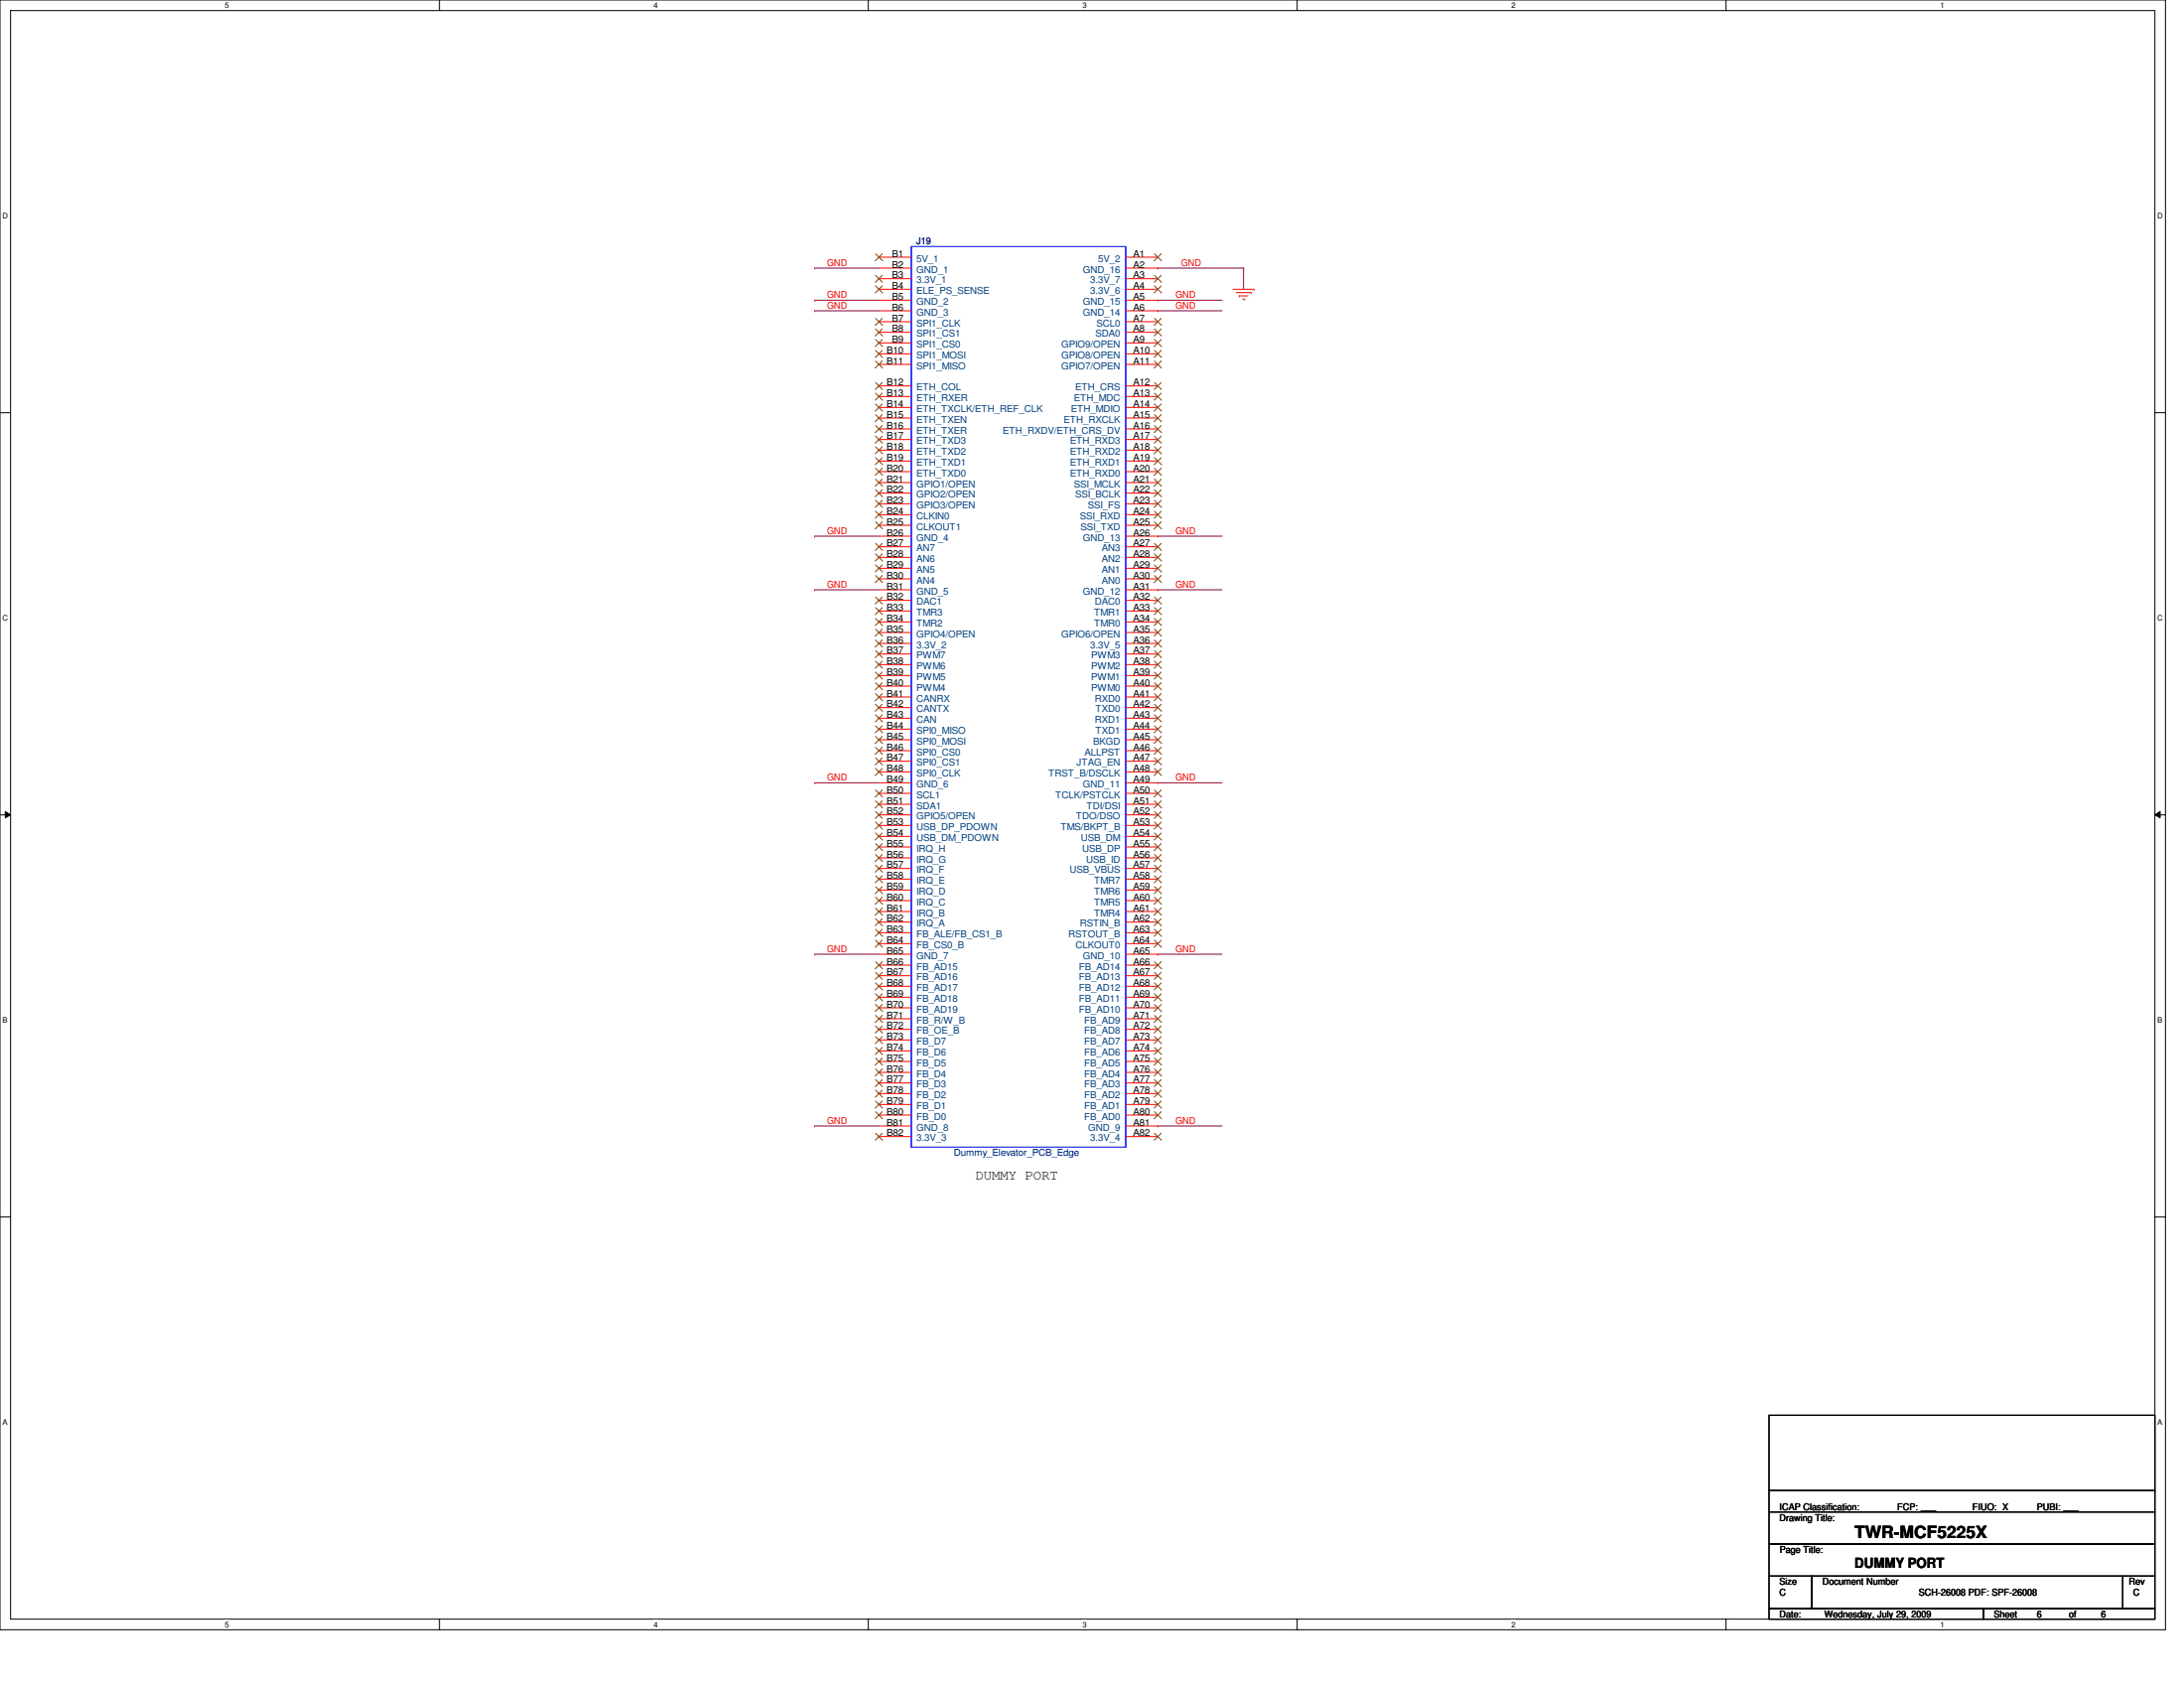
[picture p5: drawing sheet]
<svg xmlns="http://www.w3.org/2000/svg" width="279mm" height="216mm" viewBox="0 0 279 216" stroke-linecap="round" stroke-linejoin="round" font-family="sans-serif">
<path d="M0 0h277v208.4h-277zM1.4 1.4h274.3v205.7h-274.3z" fill="none" stroke="#000" stroke-width=".13"/>
<g fill="#fff">
<path d="M28.8 .1h.5v1.1h-.5z"/>
<path d="M28.8 207.2h.5v1.1h-.5z"/>
</g>
<path d="M56.2 0v1.4M56.2 207.1v1.3" fill="none" stroke="#000" stroke-width=".13"/>
<g fill="#fff">
<path d="M83.7 .1h.5v1.1h-.5z"/>
<path d="M83.7 207.2h.5v1.1h-.5z"/>
</g>
<path d="M111.1 0v1.4M111.1 207.1v1.3" fill="none" stroke="#000" stroke-width=".13"/>
<g fill="#fff">
<path d="M138.5 .1h.6v1.1h-.6z"/>
<path d="M138.5 207.2h.6v1.1h-.6z"/>
</g>
<path d="M165.9 0v1.4M165.9 207.1v1.3" fill="none" stroke="#000" stroke-width=".13"/>
<g fill="#fff">
<path d="M193.4 .1h.5v1.1h-.5z"/>
<path d="M193.4 207.2h.5v1.1h-.5z"/>
</g>
<path d="M220.8 0v1.4M220.8 207.1v1.3" fill="none" stroke="#000" stroke-width=".13"/>
<g fill="#fff">
<path d="M248.2 .1h.6v1.1h-.6z"/>
<path d="M248.2 207.2h.6v1.1h-.6z"/>
<path d="M.3 27.1h.8v1.1h-.8z"/>
<path d="M276 27.1h.7v1.1h-.7z"/>
<path d="M.3 78.5h.8v1.1h-.8z"/>
<path d="M276 78.5h.7v1.1h-.7z"/>
</g>
<path d="M0 52.8h1.4M275.7 52.8h1.3" fill="none" stroke="#000" stroke-width=".13"/>
<g fill="#fff">
<path d="M.3 129.9h.7v1.1h-.7z"/>
<path d="M276 129.9h.6v1.1h-.6z"/>
</g>
<path d="M0 104.2h1.4M.7 103.8l.7 .4-.7 .4zM275.7 104.2l.7-.4v.8zM275.7 104.2h1.3" fill="none" stroke="#000" stroke-width=".13"/>
<path d="M.7 103.8l.7 .4-.7 .4zM275.7 104.2l.7-.4v.8z" fill="#000"/>
<g fill="#fff">
<path d="M.3 181.4h.7v1.1h-.7z"/>
<path d="M276 181.4h.6v1.1h-.6z"/>
</g>
<path d="M0 155.7h1.4M275.7 155.7h1.3M226.3 193.4h49.4v4.1h-49.4zM226.3 197.5h49.4v4.1h-49.4zM226.3 181h49.4v12.4h-49.4zM226.3 190.6h49.4M275.7 190.6h.1M226.3 201.6h5.5v4.1h-5.5zM226.3 205.7h27.4v1.4h-27.4zM231.8 201.6h39.8v4.1h-39.8zM253.7 205.7h22v1.4h-22zM271.6 201.6h4.1v4.1h-4.1z" fill="none" stroke="#000" stroke-width=".13"/>
<g fill="none" stroke="#800040" stroke-width=".13">
<path d="M104.2 39.8h.1M104.2 38.4h.1M104.2 34.3h.1M104.2 34.3h8.2M104.2 38.4h8.2M104.2 39.8h8.2M148.1 34.3h.1M148.1 38.4h.1M148.1 39.8h.1M148.1 34.3h11M148.1 38.4h8.2M148.1 39.8h8.2"/>
<path d="M159.1 34.3h.1M159.1 34.3v2.7M104.2 75.4h.1M104.2 68.6h.1M104.2 68.6h8.2M104.2 75.4h8.2M148.1 68.6h.1M148.1 75.4h.1M148.1 68.6h8.2M148.1 75.4h8.2M104.2 100.1h.1M104.2 100.1h8.2"/>
<path d="M148.1 100.1h.1M148.1 100.1h8.2M104.2 122h.1M104.2 122h8.2M148.1 122h.1M148.1 122h8.2M104.2 144h.1M104.2 144h8.2M148.1 144h.1M148.1 144h8.2"/>
</g>
<g fill="none" stroke="#f00" stroke-width=".13">
<path d="M112.4 37h4.2M112.4 32.9h4.2M112.4 34.3h4.2M112.4 35.6h4.2M112.4 38.4h4.2M112.4 39.8h4.2M144 37h4.1M144 32.9h4.1M144 34.3h4.1M144 35.6h4.1M144 38.4h4.1M144 39.8h4.1"/>
<path d="M157.7 37h2.7M158.1 37.4h2M158.5 37.8h.1M158.5 37.8h1.1M159 38.3h.2M159.2 38.3h.1M160.1 37.4h.1M160.4 37h.1M112.4 41.1h4.2M112.4 42.5h4.2M112.4 43.9h4.2M112.4 45.3h4.2"/>
<path d="M112.4 46.6h4.2M112.4 49.4h4.2M112.4 50.7h4.2M112.4 52.1h4.2M112.4 53.5h4.2M112.4 54.9h4.2M112.4 56.2h4.2M112.4 57.6h4.2M112.4 59h4.2M144 41.1h4.1M144 42.5h4.1M144 43.9h4.1"/>
<path d="M144 45.3h4.1M144 46.6h4.1M144 49.4h4.1M144 50.7h4.1M144 52.1h4.1M144 53.5h4.1M144 54.9h4.1M144 56.2h4.1M144 57.6h4.1M144 59h4.1M112.4 60.3h4.2M112.4 61.7h4.2"/>
<path d="M112.4 63.1h4.2M112.4 64.4h4.2M112.4 65.8h4.2M112.4 67.2h4.2M112.4 68.6h4.2M112.4 69.9h4.2M112.4 71.3h4.2M112.4 72.7h4.2M112.4 74h4.2M112.4 75.4h4.2M112.4 76.8h4.2M112.4 78.1h4.2"/>
<path d="M112.4 79.5h4.2M144 60.3h4.1M144 61.7h4.1M144 63.1h4.1M144 64.4h4.1M144 65.8h4.1M144 67.2h4.1M144 68.6h4.1M144 69.9h4.1M144 71.3h4.1M144 72.7h4.1M144 74h4.1"/>
<path d="M144 75.4h4.1M144 76.8h4.1M144 78.1h4.1M144 79.5h4.1M112.4 80.9h4.2M112.4 82.3h4.2M112.4 83.7h4.2M112.4 85h4.2M112.4 86.4h4.2M112.4 87.8h4.2M112.4 89.2h4.2M112.4 90.5h4.2"/>
<path d="M112.4 91.9h4.2M112.4 93.3h4.2M112.4 94.6h4.2M112.4 96h4.2M112.4 97.4h4.2M112.4 98.7h4.2M144 80.9h4.1M144 82.3h4.1M144 83.7h4.1M144 85h4.1M144 86.4h4.1M144 87.8h4.1"/>
<path d="M144 89.2h4.1M144 90.5h4.1M144 91.9h4.1M144 93.3h4.1M144 94.6h4.1M144 96h4.1M144 97.4h4.1M144 98.7h4.1M112.4 100.1h4.2M112.4 101.5h4.2M112.4 102.9h4.2M112.4 104.2h4.2"/>
<path d="M112.4 105.6h4.2M112.4 107h4.2M112.4 108.3h4.2M112.4 109.7h4.2M112.4 111.1h4.2M112.4 112.4h4.2M112.4 113.8h4.2M112.4 115.2h4.2M112.4 116.6h4.2M112.4 117.9h4.2M112.4 119.3h4.2M144 100.1h4.1"/>
<path d="M144 101.5h4.1M144 102.9h4.1M144 104.2h4.1M144 105.6h4.1M144 107h4.1M144 108.3h4.1M144 109.7h4.1M144 111.1h4.1M144 112.4h4.1M144 113.8h4.1M144 115.2h4.1M144 116.6h4.1"/>
<path d="M144 117.9h4.1M144 119.3h4.1M112.4 120.7h4.2M112.4 122h4.2M112.4 123.4h4.2M112.4 124.8h4.2M112.4 126.2h4.2M112.4 127.6h4.2M112.4 128.9h4.2M112.4 130.3h4.2M112.4 131.7h4.2M112.4 133h4.2"/>
<path d="M112.4 134.4h4.2M112.4 135.8h4.2M112.4 137.2h4.2M112.4 138.5h4.2M112.4 139.9h4.2M144 120.7h4.1M144 122h4.1M144 123.4h4.1M144 124.8h4.1M144 126.2h4.1M144 127.6h4.1M144 128.9h4.1"/>
<path d="M144 130.3h4.1M144 131.7h4.1M144 133h4.1M144 134.4h4.1M144 135.8h4.1M144 137.2h4.1M144 138.5h4.1M144 139.9h4.1M112.4 141.3h4.2M112.4 142.6h4.2M112.4 144h4.2M112.4 145.4h4.2"/>
<path d="M144 141.3h4.1M144 142.6h4.1M144 144h4.1M144 145.4h4.1"/>
</g>
<path d="M116.6 31.5h27.4v115.2h-27.4z" fill="none" stroke="#00f" stroke-width=".13"/>
<g fill="none" stroke="#804000" stroke-width=".13">
<path d="M112 32.5l.9 .9M112 35.2l.9 .9M112 36.6l.9 .9M112.9 32.5l-.9 .9M112.9 35.2l-.9 .9M112.9 36.6l-.9 .9M147.7 32.5l.9 .9M147.7 35.2l.9 .9M147.7 36.6l.9 .9M148.5 36.6l-.8 .9M148.5 32.5l-.8 .9M148.5 35.2l-.8 .9"/>
<path d="M112 40.7l.9 .9M112 42.1l.9 .9M112 43.4l.9 .9M112 44.8l.9 .9M112 46.2l.9 .9M112 48.9l.9 .9M112 50.3l.9 .9M112 51.7l.9 .9M112 53l.9 .9M112 54.4l.9 .9M112 55.8l.9 .9M112 57.1l.9 .9"/>
<path d="M112 58.5l.9 .9M112 59.9l.9 .9M112.9 40.7l-.9 .9M112.9 42.1l-.9 .9M112.9 43.4l-.9 .9M112.9 44.8l-.9 .9M112.9 46.2l-.9 .9M112.9 48.9l-.9 .9M112.9 50.3l-.9 .9M112.9 51.7l-.9 .9M112.9 53l-.9 .9M112.9 54.4l-.9 .9"/>
<path d="M112.9 55.8l-.9 .9M112.9 57.1l-.9 .9M112.9 58.5l-.9 .9M112.9 59.9l-.9 .9M147.7 40.7l.9 .9M147.7 42.1l.9 .9M147.7 43.4l.9 .9M147.7 44.8l.9 .9M147.7 46.2l.9 .9M147.7 48.9l.9 .9M147.7 50.3l.9 .9M147.7 51.7l.9 .9"/>
<path d="M147.7 53l.9 .9M147.7 54.4l.9 .9M147.7 55.8l.9 .9M147.7 57.1l.9 .9M147.7 58.5l.9 .9M147.7 59.9l.9 .9M148.5 43.4l-.8 .9M148.5 46.2l-.8 .9M148.5 53l-.8 .9M148.5 40.7l-.8 .9M148.5 42.1l-.8 .9M148.5 44.8l-.8 .9"/>
<path d="M148.5 48.9l-.8 .9M148.5 50.3l-.8 .9M148.5 51.7l-.8 .9M148.5 54.4l-.8 .9M148.5 55.8l-.8 .9M148.5 57.1l-.8 .9M148.5 58.5l-.8 .9M148.5 59.9l-.8 .9M112 61.3l.9 .9M112 62.7l.9 .8M112 64l.9 .9M112 65.4l.9 .9"/>
<path d="M112 66.8l.9 .8M112 69.5l.9 .9M112 70.9l.9 .9M112 72.3l.9 .9M112 73.6l.9 .9M112 76.4l.9 .9M112 77.7l.9 .9M112 79.1l.9 .9M112.9 61.3l-.9 .9M112.9 62.7l-.9 .8M112.9 64l-.9 .9M112.9 65.4l-.9 .9"/>
<path d="M112.9 66.8l-.9 .8M112.9 69.5l-.9 .9M112.9 70.9l-.9 .9M112.9 72.3l-.9 .9M112.9 73.6l-.9 .9M112.9 76.4l-.9 .9M112.9 77.7l-.9 .9M112.9 79.1l-.9 .9M147.7 61.3l.9 .9M147.7 62.7l.9 .8M147.7 64l.9 .9M147.7 65.4l.9 .9"/>
<path d="M147.7 66.8l.9 .8M147.7 69.5l.9 .9M147.7 70.9l.9 .9M147.7 72.3l.9 .9M147.7 73.6l.9 .9M147.7 76.4l.9 .9M147.7 77.7l.9 .9M147.7 79.1l.9 .9M148.5 66.8l-.8 .8M148.5 70.9l-.8 .9M148.5 73.6l-.8 .9M148.5 61.3l-.8 .9"/>
<path d="M148.5 62.7l-.8 .8M148.5 64l-.8 .9M148.5 65.4l-.8 .9M148.5 69.5l-.8 .9M148.5 72.3l-.8 .9M148.5 76.4l-.8 .9M148.5 77.7l-.8 .9M148.5 79.1l-.8 .9M112 80.5l.9 .9M112 81.9l.9 .9M112 83.2l.9 .9M112 84.6l.9 .9"/>
<path d="M112 86l.9 .9M112 87.3l.9 .9M112 88.7l.9 .9M112 90.1l.9 .9M112 91.4l.9 .9M112 92.8l.9 .9M112 94.2l.9 .9M112 95.6l.9 .9M112 96.9l.9 .9M112 98.3l.9 .9M112.9 80.5l-.9 .9M112.9 81.9l-.9 .9"/>
<path d="M112.9 83.2l-.9 .9M112.9 84.6l-.9 .9M112.9 86l-.9 .9M112.9 87.3l-.9 .9M112.9 88.7l-.9 .9M112.9 90.1l-.9 .9M112.9 91.4l-.9 .9M112.9 92.8l-.9 .9M112.9 94.2l-.9 .9M112.9 95.6l-.9 .9M112.9 96.9l-.9 .9M112.9 98.3l-.9 .9"/>
<path d="M147.7 80.5l.9 .9M147.7 81.9l.9 .9M147.7 83.2l.9 .9M147.7 84.6l.9 .9M147.7 86l.9 .9M147.7 87.3l.9 .9M147.7 88.7l.9 .9M147.7 90.1l.9 .9M147.7 91.4l.9 .9M147.7 92.8l.9 .9M147.7 94.2l.9 .9M147.7 95.6l.9 .9"/>
<path d="M147.7 96.9l.9 .9M147.7 98.3l.9 .9M148.5 80.5l-.8 .9M148.5 84.6l-.8 .9M148.5 91.4l-.8 .9M148.5 94.2l-.8 .9M148.5 81.9l-.8 .9M148.5 83.2l-.8 .9M148.5 86l-.8 .9M148.5 87.3l-.8 .9M148.5 88.7l-.8 .9M148.5 90.1l-.8 .9"/>
<path d="M148.5 92.8l-.8 .9M148.5 95.6l-.8 .9M148.5 96.9l-.8 .9M148.5 98.3l-.8 .9M112 101l.9 .9M112 102.4l.9 .9M112 103.8l.9 .9M112 105.2l.9 .8M112 106.6l.9 .8M112 107.9l.9 .9M112 109.3l.9 .9M112 110.7l.9 .8"/>
<path d="M112 112l.9 .9M112 113.4l.9 .9M112 114.8l.9 .9M112 116.2l.9 .9M112 117.5l.9 .9M112 118.9l.9 .9M112.9 101l-.9 .9M112.9 102.4l-.9 .9M112.9 103.8l-.9 .9M112.9 105.2l-.9 .8M112.9 106.6l-.9 .8M112.9 107.9l-.9 .9"/>
<path d="M112.9 109.3l-.9 .9M112.9 110.7l-.9 .8M112.9 112l-.9 .9M112.9 113.4l-.9 .9M112.9 114.8l-.9 .9M112.9 116.2l-.9 .9M112.9 117.5l-.9 .9M112.9 118.9l-.9 .9M147.7 101l.9 .9M147.7 102.4l.9 .9M147.7 103.8l.9 .9M147.7 105.2l.9 .8"/>
<path d="M147.7 106.6l.9 .8M147.7 107.9l.9 .9M147.7 109.3l.9 .9M147.7 110.7l.9 .8M147.7 112l.9 .9M147.7 113.4l.9 .9M147.7 114.8l.9 .9M147.7 116.2l.9 .9M147.7 117.5l.9 .9M147.7 118.9l.9 .9M148.5 101l-.8 .9M148.5 105.2l-.8 .8"/>
<path d="M148.5 102.4l-.8 .9M148.5 103.8l-.8 .9M148.5 106.6l-.8 .8M148.5 107.9l-.8 .9M148.5 109.3l-.8 .9M148.5 110.7l-.8 .8M148.5 112l-.8 .9M148.5 113.4l-.8 .9M148.5 114.8l-.8 .9M148.5 116.2l-.8 .9M148.5 117.5l-.8 .9M148.5 118.9l-.8 .9"/>
<path d="M112 120.3l.9 .9M112 123l.9 .9M112 124.4l.9 .9M112 125.7l.9 .9M112 127.1l.9 .9M112 128.5l.9 .9M112 129.9l.9 .9M112 131.2l.9 .9M112 132.6l.9 .9M112 134l.9 .9M112 135.3l.9 .9M112 136.7l.9 .9"/>
<path d="M112 138.1l.9 .9M112 139.4l.9 .9M112.9 120.3l-.9 .9M112.9 123l-.9 .9M112.9 124.4l-.9 .9M112.9 125.7l-.9 .9M112.9 127.1l-.9 .9M112.9 128.5l-.9 .9M112.9 129.9l-.9 .9M112.9 131.2l-.9 .9M112.9 132.6l-.9 .9M112.9 134l-.9 .9"/>
<path d="M112.9 135.3l-.9 .9M112.9 136.7l-.9 .9M112.9 138.1l-.9 .9M112.9 139.4l-.9 .9M147.7 120.3l.9 .9M147.7 123l.9 .9M147.7 124.4l.9 .9M147.7 125.7l.9 .9M147.7 127.1l.9 .9M147.7 128.5l.9 .9M147.7 129.9l.9 .9M147.7 131.2l.9 .9"/>
<path d="M147.7 132.6l.9 .9M147.7 134l.9 .9M147.7 135.3l.9 .9M147.7 136.7l.9 .9M147.7 138.1l.9 .9M147.7 139.4l.9 .9M148.5 120.3l-.8 .9M148.5 123l-.8 .9M148.5 124.4l-.8 .9M148.5 125.7l-.8 .9M148.5 127.1l-.8 .9M148.5 128.5l-.8 .9"/>
<path d="M148.5 129.9l-.8 .9M148.5 131.2l-.8 .9M148.5 132.6l-.8 .9M148.5 134l-.8 .9M148.5 135.3l-.8 .9M148.5 136.7l-.8 .9M148.5 138.1l-.8 .9M148.5 139.4l-.8 .9M112 140.8l.9 .9M112 142.2l.9 .9M112 144.9l.9 .9M112.9 140.8l-.9 .9"/>
<path d="M112.9 142.2l-.9 .9M112.9 144.9l-.9 .9M147.7 140.8l.9 .9M147.7 142.2l.9 .9M147.7 144.9l.9 .9M148.5 140.8l-.8 .9M148.5 142.2l-.8 .9M148.5 144.9l-.8 .9"/>
</g>
<text font-size="2.2" x="237.3" y="196.8">TWR-MCF5225X</text>
<g font-size="1.8">
<text x="124.8" y="150.9">DUMMY PORT</text>
<text x="237.3" y="200.5">DUMMY PORT</text>
</g>
<g font-size="1.2" fill="#f00">
<text x="105.8" y="34">GND</text>
<text x="151.1" y="34">GND</text>
<text x="105.8" y="39.5">GND</text>
<text x="105.8" y="38.1">GND</text>
<text x="150.4" y="38.1">GND</text>
<text x="150.4" y="39.5">GND</text>
<text x="105.8" y="68.3">GND</text>
<text x="150.4" y="68.3">GND</text>
<text x="105.8" y="75.2">GND</text>
<text x="150.4" y="75.2">GND</text>
<text x="105.8" y="99.9">GND</text>
<text x="150.4" y="99.9">GND</text>
<text x="105.8" y="121.8">GND</text>
<text x="150.4" y="121.8">GND</text>
<text x="105.8" y="143.8">GND</text>
<text x="150.4" y="143.8">GND</text>
</g>
<g font-size="1.2">
<text x="114.1" y="32.9">B1</text>
<text x="114.1" y="34.2">B2</text>
<text x="114.1" y="35.6">B3</text>
<text x="145" y="32.9">A1</text>
<text x="145" y="34.2">A2</text>
<text x="145" y="35.6">A3</text>
<text x="114.1" y="37">B4</text>
<text x="114.1" y="38.4">B5</text>
<text x="114.1" y="39.7">B6</text>
<text x="114.1" y="41.1">B7</text>
<text x="145" y="37">A4</text>
<text x="145" y="38.4">A5</text>
<text x="145" y="39.7">A6</text>
<text x="145" y="41.1">A7</text>
<text x="113.5" y="45.2">B10</text>
<text x="113.5" y="46.6">B11</text>
<text x="114.1" y="42.5">B8</text>
<text x="114.1" y="43.8">B9</text>
<text x="145" y="42.5">A8</text>
<text x="145" y="43.8">A9</text>
<text x="145" y="45.2">A10</text>
<text x="145" y="46.6">A11</text>
<text x="113.5" y="49.3">B12</text>
<text x="113.5" y="50.7">B13</text>
<text x="113.5" y="52.1">B14</text>
<text x="113.5" y="53.4">B15</text>
<text x="145" y="49.3">A12</text>
<text x="145" y="50.7">A13</text>
<text x="145" y="52.1">A14</text>
<text x="145" y="53.4">A15</text>
<text x="113.5" y="54.8">B16</text>
<text x="113.5" y="56.2">B17</text>
<text x="113.5" y="57.5">B18</text>
<text x="113.5" y="58.9">B19</text>
<text x="145" y="54.8">A16</text>
<text x="145" y="56.2">A17</text>
<text x="145" y="57.5">A18</text>
<text x="145" y="58.9">A19</text>
<text x="113.5" y="60.3">B20</text>
<text x="113.5" y="61.7">B21</text>
<text x="113.5" y="63">B22</text>
<text x="113.5" y="64.4">B23</text>
<text x="113.5" y="65.8">B24</text>
<text x="145" y="60.3">A20</text>
<text x="145" y="61.7">A21</text>
<text x="145" y="63">A22</text>
<text x="145" y="64.4">A23</text>
<text x="145" y="65.8">A24</text>
<text x="113.5" y="67.1">B25</text>
<text x="113.5" y="68.5">B26</text>
<text x="113.5" y="69.9">B27</text>
<text x="113.5" y="71.2">B28</text>
<text x="145" y="67.1">A25</text>
<text x="145" y="68.5">A26</text>
<text x="145" y="69.9">A27</text>
<text x="145" y="71.2">A28</text>
<text x="113.5" y="72.6">B29</text>
<text x="113.5" y="74">B30</text>
<text x="113.5" y="75.4">B31</text>
<text x="113.5" y="76.8">B32</text>
<text x="145" y="72.6">A29</text>
<text x="145" y="74">A30</text>
<text x="145" y="75.4">A31</text>
<text x="145" y="76.8">A32</text>
<text x="113.5" y="78.1">B33</text>
<text x="113.5" y="79.5">B34</text>
<text x="113.5" y="80.9">B35</text>
<text x="113.5" y="82.3">B36</text>
<text x="113.5" y="83.6">B37</text>
<text x="145" y="78.1">A33</text>
<text x="145" y="79.5">A34</text>
<text x="145" y="80.9">A35</text>
<text x="145" y="82.3">A36</text>
<text x="145" y="83.6">A37</text>
<text x="113.5" y="85">B38</text>
<text x="113.5" y="86.4">B39</text>
<text x="113.5" y="87.7">B40</text>
<text x="113.5" y="89.1">B41</text>
<text x="145" y="85">A38</text>
<text x="145" y="86.4">A39</text>
<text x="145" y="87.7">A40</text>
<text x="145" y="89.1">A41</text>
<text x="113.5" y="90.5">B42</text>
<text x="113.5" y="91.8">B43</text>
<text x="113.5" y="93.2">B44</text>
<text x="113.5" y="94.6">B45</text>
<text x="113.5" y="96">B46</text>
<text x="145" y="90.5">A42</text>
<text x="145" y="91.8">A43</text>
<text x="145" y="93.2">A44</text>
<text x="145" y="94.6">A45</text>
<text x="145" y="96">A46</text>
<text x="113.5" y="97.3">B47</text>
<text x="113.5" y="98.7">B48</text>
<text x="113.5" y="100.1">B49</text>
<text x="113.5" y="101.4">B50</text>
<text x="145" y="97.3">A47</text>
<text x="145" y="98.7">A48</text>
<text x="145" y="100.1">A49</text>
<text x="145" y="101.4">A50</text>
<text x="113.5" y="102.8">B51</text>
<text x="113.5" y="104.2">B52</text>
<text x="113.5" y="105.5">B53</text>
<text x="113.5" y="106.9">B54</text>
<text x="145" y="102.8">A51</text>
<text x="145" y="104.2">A52</text>
<text x="145" y="105.5">A53</text>
<text x="145" y="106.9">A54</text>
<text x="113.5" y="108.3">B55</text>
<text x="113.5" y="109.7">B56</text>
<text x="113.5" y="111">B57</text>
<text x="113.5" y="112.4">B58</text>
<text x="113.5" y="113.8">B59</text>
<text x="145" y="108.3">A55</text>
<text x="145" y="109.7">A56</text>
<text x="145" y="111">A57</text>
<text x="145" y="112.4">A58</text>
<text x="145" y="113.8">A59</text>
<text x="113.5" y="115.1">B60</text>
<text x="113.5" y="116.5">B61</text>
<text x="113.5" y="117.9">B62</text>
<text x="113.5" y="119.3">B63</text>
<text x="145" y="115.1">A60</text>
<text x="145" y="116.5">A61</text>
<text x="145" y="117.9">A62</text>
<text x="145" y="119.3">A63</text>
<text x="113.5" y="120.6">B64</text>
<text x="113.5" y="122">B65</text>
<text x="113.5" y="123.4">B66</text>
<text x="113.5" y="124.8">B67</text>
<text x="145" y="120.6">A64</text>
<text x="145" y="122">A65</text>
<text x="145" y="123.4">A66</text>
<text x="145" y="124.8">A67</text>
<text x="113.5" y="126.1">B68</text>
<text x="113.5" y="127.5">B69</text>
<text x="113.5" y="128.9">B70</text>
<text x="113.5" y="130.3">B71</text>
<text x="113.5" y="131.6">B72</text>
<text x="145" y="126.1">A68</text>
<text x="145" y="127.5">A69</text>
<text x="145" y="128.9">A70</text>
<text x="145" y="130.3">A71</text>
<text x="145" y="131.6">A72</text>
<text x="113.5" y="133">B73</text>
<text x="113.5" y="134.4">B74</text>
<text x="113.5" y="135.7">B75</text>
<text x="113.5" y="137.1">B76</text>
<text x="145" y="133">A73</text>
<text x="145" y="134.4">A74</text>
<text x="145" y="135.7">A75</text>
<text x="145" y="137.1">A76</text>
<text x="113.5" y="138.5">B77</text>
<text x="113.5" y="139.8">B78</text>
<text x="113.5" y="141.2">B79</text>
<text x="113.5" y="142.6">B80</text>
<text x="113.5" y="144">B81</text>
<text x="145" y="138.5">A77</text>
<text x="145" y="139.8">A78</text>
<text x="145" y="141.2">A79</text>
<text x="145" y="142.6">A80</text>
<text x="145" y="144">A81</text>
<text x="113.5" y="145.3">B82</text>
<text x="145" y="145.3">A82</text>
<text x="227.7" y="194.5">Drawing Title:</text>
<text x="227.7" y="193.2">ICAP Classification:</text>
<text x="242.7" y="193.2">FCP: ___</text>
<text x="252.3" y="193.2">FIUO: X</text>
<text x="260.6" y="193.2">PUBI: ___</text>
<text x="227.7" y="202.7">Size</text>
<text x="227.7" y="198.6">Page Title:</text>
<text x="233.2" y="202.7">Document Number</text>
<text x="272.4" y="202.7">Rev</text>
<text x="227.7" y="206.9">Date:</text>
<text x="227.7" y="204.1">C</text>
<text x="233.4" y="206.9">Wednesday, July 29, 2009</text>
<text x="245.5" y="204.1">SCH-26008 PDF: SPF-26008</text>
<text x="255.1" y="206.9">Sheet</text>
<text x="260.6" y="206.9">6</text>
<text x="264.7" y="206.9">of</text>
<text x="268.8" y="206.9">6</text>
<text x="272.9" y="204.1">C</text>
</g>
<g font-size="1.2" fill="#000080">
<text x="117.3" y="31.3">J19</text>
<text x="122" y="147.9">Dummy_Elevator_PCB_Edge</text>
</g>
<g font-size="1.2" fill="#004080">
<text x="117.3" y="33.5">5V_1</text>
<text x="117.3" y="34.9">GND_1</text>
<text x="138.6" y="34.9">GND_16</text>
<text x="140.5" y="33.5">5V_2</text>
<text x="117.3" y="36.2">3.3V_1</text>
<text x="117.3" y="37.6">ELE_PS_SENSE</text>
<text x="117.3" y="39">GND_2</text>
<text x="117.3" y="40.3">GND_3</text>
<text x="117.3" y="41.7">SPI1_CLK</text>
<text x="138.6" y="39">GND_15</text>
<text x="138.6" y="40.3">GND_14</text>
<text x="139.5" y="36.2">3.3V_7</text>
<text x="139.5" y="37.6">3.3V_6</text>
<text x="140.3" y="41.7">SCL0</text>
<text x="117.3" y="43.1">SPI1_CS1</text>
<text x="117.3" y="44.4">SPI1_CS0</text>
<text x="117.3" y="45.8">SPI1_MOSI</text>
<text x="117.3" y="47.2">SPI1_MISO</text>
<text x="135.8" y="44.4">GPIO9/OPEN</text>
<text x="135.8" y="45.8">GPIO8/OPEN</text>
<text x="135.8" y="47.2">GPIO7/OPEN</text>
<text x="140.2" y="43.1">SDA0</text>
<text x="117.3" y="50">ETH_COL</text>
<text x="117.3" y="51.3">ETH_RXER</text>
<text x="117.3" y="52.7">ETH_TXCLK/ETH_REF_CLK</text>
<text x="137" y="52.7">ETH_MDIO</text>
<text x="137.4" y="51.3">ETH_MDC</text>
<text x="137.6" y="50">ETH_CRS</text>
<text x="117.3" y="54.1">ETH_TXEN</text>
<text x="117.3" y="55.5">ETH_TXER</text>
<text x="117.3" y="56.8">ETH_TXD3</text>
<text x="117.3" y="58.2">ETH_TXD2</text>
<text x="117.3" y="59.6">ETH_TXD1</text>
<text x="128.3" y="55.5">ETH_RXDV/ETH_CRS_DV</text>
<text x="136.1" y="54.1">ETH_RXCLK</text>
<text x="136.9" y="56.8">ETH_RXD3</text>
<text x="136.9" y="58.2">ETH_RXD2</text>
<text x="136.9" y="59.6">ETH_RXD1</text>
<text x="117.3" y="60.9">ETH_TXD0</text>
<text x="117.3" y="62.3">GPIO1/OPEN</text>
<text x="117.3" y="63.7">GPIO2/OPEN</text>
<text x="117.3" y="65">GPIO3/OPEN</text>
<text x="136.9" y="60.9">ETH_RXD0</text>
<text x="137.4" y="62.3">SSI_MCLK</text>
<text x="137.6" y="63.7">SSI_BCLK</text>
<text x="139.2" y="65">SSI_FS</text>
<text x="117.3" y="66.4">CLKIN0</text>
<text x="117.3" y="67.8">CLKOUT1</text>
<text x="117.3" y="69.2">GND_4</text>
<text x="117.3" y="70.5">AN7</text>
<text x="117.3" y="71.9">AN6</text>
<text x="138.2" y="66.4">SSI_RXD</text>
<text x="138.3" y="67.8">SSI_TXD</text>
<text x="138.6" y="69.2">GND_13</text>
<text x="141" y="70.5">AN3</text>
<text x="141" y="71.9">AN2</text>
<text x="117.3" y="73.3">AN5</text>
<text x="117.3" y="74.6">AN4</text>
<text x="117.3" y="76">GND_5</text>
<text x="117.3" y="77.4">DAC1</text>
<text x="138.6" y="76">GND_12</text>
<text x="140.1" y="77.4">DAC0</text>
<text x="141" y="73.3">AN1</text>
<text x="141" y="74.6">AN0</text>
<text x="117.3" y="78.7">TMR3</text>
<text x="117.3" y="80.1">TMR2</text>
<text x="117.3" y="81.5">GPIO4/OPEN</text>
<text x="117.3" y="82.9">3.3V_2</text>
<text x="135.8" y="81.5">GPIO6/OPEN</text>
<text x="139.5" y="82.9">3.3V_5</text>
<text x="140" y="78.7">TMR1</text>
<text x="140" y="80.1">TMR0</text>
<text x="117.3" y="84.2">PWM7</text>
<text x="117.3" y="85.6">PWM6</text>
<text x="117.3" y="87">PWM5</text>
<text x="117.3" y="88.3">PWM4</text>
<text x="117.3" y="89.7">CANRX</text>
<text x="139.6" y="84.2">PWM3</text>
<text x="139.6" y="85.6">PWM2</text>
<text x="139.6" y="87">PWM1</text>
<text x="139.6" y="88.3">PWM0</text>
<text x="140.1" y="89.7">RXD0</text>
<text x="117.3" y="91.1">CANTX</text>
<text x="117.3" y="92.5">CAN</text>
<text x="117.3" y="93.9">SPI0_MISO</text>
<text x="117.3" y="95.2">SPI0_MOSI</text>
<text x="139.9" y="95.2">BKGD</text>
<text x="140.1" y="92.5">RXD1</text>
<text x="140.2" y="91.1">TXD0</text>
<text x="140.2" y="93.9">TXD1</text>
<text x="117.3" y="96.6">SPI0_CS0</text>
<text x="117.3" y="98">SPI0_CS1</text>
<text x="117.3" y="99.3">SPI0_CLK</text>
<text x="117.3" y="100.7">GND_6</text>
<text x="134.2" y="99.3">TRST_B/DSCLK</text>
<text x="137.8" y="98">JTAG_EN</text>
<text x="138.6" y="100.7">GND_11</text>
<text x="138.8" y="96.6">ALLPST</text>
<text x="117.3" y="102.1">SCL1</text>
<text x="117.3" y="103.5">SDA1</text>
<text x="117.3" y="104.8">GPIO5/OPEN</text>
<text x="117.3" y="106.2">USB_DP_PDOWN</text>
<text x="117.3" y="107.6">USB_DM_PDOWN</text>
<text x="135" y="102.1">TCLK/PSTCLK</text>
<text x="135.7" y="106.2">TMS/BKPT_B</text>
<text x="137.7" y="104.8">TDO/DSO</text>
<text x="138.3" y="107.6">USB_DM</text>
<text x="139" y="103.5">TDI/DSI</text>
<text x="117.3" y="108.9">IRQ_H</text>
<text x="117.3" y="110.3">IRQ_G</text>
<text x="117.3" y="111.7">IRQ_F</text>
<text x="117.3" y="113">IRQ_E</text>
<text x="136.9" y="111.7">USB_VBUS</text>
<text x="138.5" y="108.9">USB_DP</text>
<text x="139" y="110.3">USB_ID</text>
<text x="140" y="113">TMR7</text>
<text x="117.3" y="114.4">IRQ_D</text>
<text x="117.3" y="115.8">IRQ_C</text>
<text x="117.3" y="117.2">IRQ_B</text>
<text x="117.3" y="118.5">IRQ_A</text>
<text x="117.3" y="119.9">FB_ALE/FB_CS1_B</text>
<text x="136.7" y="119.9">RSTOUT_B</text>
<text x="138.2" y="118.5">RSTIN_B</text>
<text x="140" y="114.4">TMR6</text>
<text x="140" y="115.8">TMR5</text>
<text x="140" y="117.2">TMR4</text>
<text x="117.3" y="121.3">FB_CS0_B</text>
<text x="117.3" y="122.6">GND_7</text>
<text x="117.3" y="124">FB_AD15</text>
<text x="117.3" y="125.4">FB_AD16</text>
<text x="137.6" y="121.3">CLKOUT0</text>
<text x="138" y="124">FB_AD14</text>
<text x="138" y="125.4">FB_AD13</text>
<text x="138.6" y="122.6">GND_10</text>
<text x="117.3" y="126.7">FB_AD17</text>
<text x="117.3" y="128.1">FB_AD18</text>
<text x="117.3" y="129.5">FB_AD19</text>
<text x="117.3" y="130.9">FB_R/W_B</text>
<text x="138" y="126.7">FB_AD12</text>
<text x="138" y="128.1">FB_AD11</text>
<text x="138" y="129.5">FB_AD10</text>
<text x="138.7" y="130.9">FB_AD9</text>
<text x="117.3" y="132.2">FB_OE_B</text>
<text x="117.3" y="133.6">FB_D7</text>
<text x="117.3" y="135">FB_D6</text>
<text x="117.3" y="136.4">FB_D5</text>
<text x="117.3" y="137.8">FB_D4</text>
<text x="138.7" y="132.2">FB_AD8</text>
<text x="138.7" y="133.6">FB_AD7</text>
<text x="138.7" y="135">FB_AD6</text>
<text x="138.7" y="136.4">FB_AD5</text>
<text x="138.7" y="137.8">FB_AD4</text>
<text x="117.3" y="139.1">FB_D3</text>
<text x="117.3" y="140.5">FB_D2</text>
<text x="117.3" y="141.9">FB_D1</text>
<text x="117.3" y="143.2">FB_D0</text>
<text x="138.7" y="139.1">FB_AD3</text>
<text x="138.7" y="140.5">FB_AD2</text>
<text x="138.7" y="141.9">FB_AD1</text>
<text x="138.7" y="143.2">FB_AD0</text>
<text x="117.3" y="144.6">GND_8</text>
<text x="117.3" y="146">3.3V_3</text>
<text x="139.2" y="144.6">GND_9</text>
<text x="139.5" y="146">3.3V_4</text>
</g>
<g font-size="1">
<text x="28.8" y="1">5</text>
<text x="83.7" y="1">4</text>
<text x="138.5" y="1">3</text>
<text x="193.4" y="1">2</text>
<text x="248.2" y="1">1</text>
<text x=".3" y="27.9">D</text>
<text x="276" y="27.9">D</text>
<text x=".3" y="79.4">C</text>
<text x="276" y="79.4">C</text>
<text x=".3" y="130.8">B</text>
<text x="276" y="130.8">B</text>
<text x=".3" y="182.2">A</text>
<text x="276" y="182.2">A</text>
<text x="28.8" y="208.1">5</text>
<text x="83.7" y="208.1">4</text>
<text x="138.5" y="208.1">3</text>
<text x="193.4" y="208.1">2</text>
<text x="248.2" y="208.1">1</text>
</g>
</svg>
